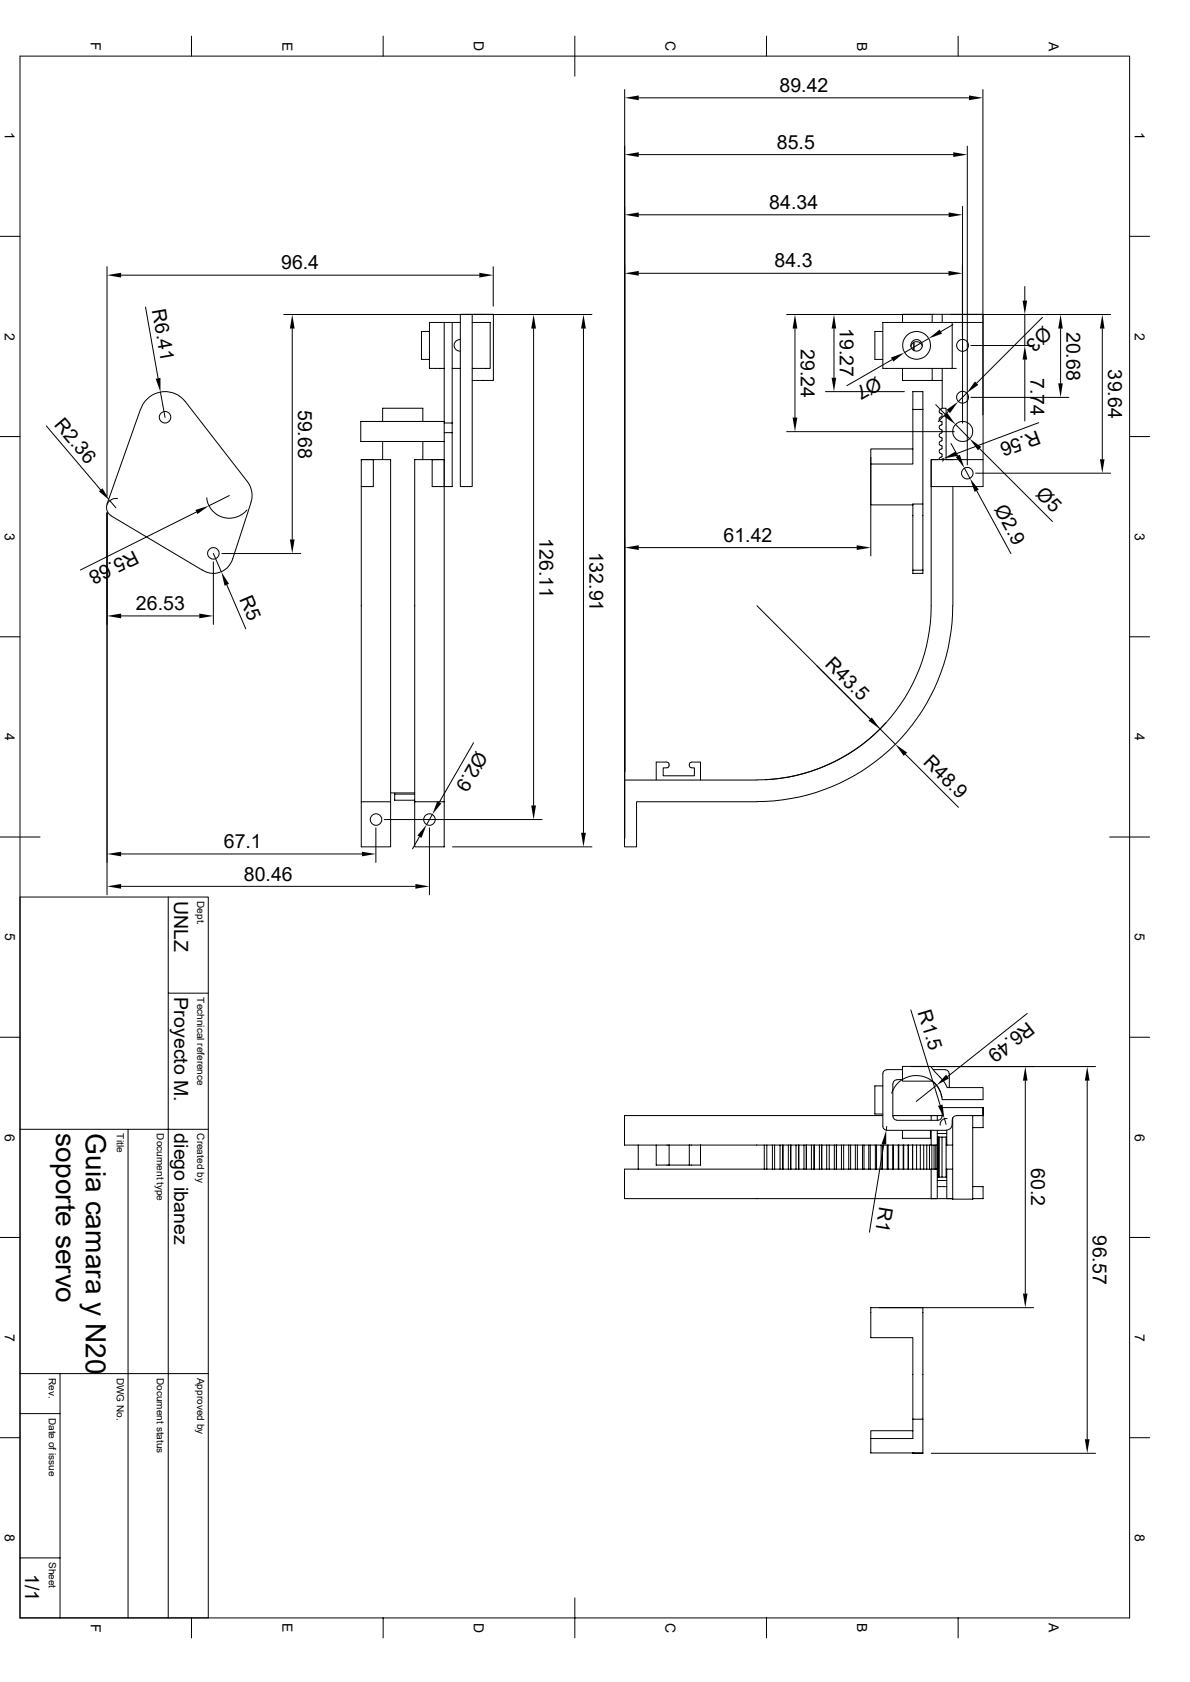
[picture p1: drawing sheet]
<svg xmlns="http://www.w3.org/2000/svg" width="297mm" height="420mm" viewBox="0 0 297 420" stroke-linecap="round" stroke-linejoin="round" font-family="sans-serif">
<g fill="none" stroke="#000" stroke-width=".25">
<path d="M5 14h276.9v390h-276.9zM47.8 9v5M95.6 9v5M143.5 9v10M191.3 9v5M239.1 9v5M155.9 22.4v186.9M159.4 24.4h82.5M159.4 38.6h78.5M241.4 36.5v79.6M245.3 22.4v81.1M0 59h5"/>
<path d="M159.4 53.6h77.4M240.2 51.5v54.2M281.9 59h5M26.7 66.6v57.2M30.2 68.7h89.4M36.3 76.7l3.2 17.7M70.8 78.5h76.9M114.9 78.5h3v43h-3zM117.9 78.5h5.2v16.5h-5.2M123.1 66.6v9.9M159.4 68.2h77.3M196.3 78.5h36.7"/>
<path d="M232.7 78.5h2.5M232.7 78.5h-7.4v2M232.7 78.5v2M237.2 78.5h40M255.8 71.5v3.6M255.8 78.5v7.8M260.2 79.2l-16.4 16.5M40 97.9l1.2 6.3M72.9 82v52.7M107.2 82.8h-2v6.9h2M110.9 80.5h-3.7v11.5h3.7M110.9 80.5v41"/>
<path d="M110.9 80.5h2v41h-5v-6.7h3v6.7M112.9 80.5h2M112.9 92h2M114.9 84.8a1.44 1.44 0 0 0-1.6 1.4 1.44 1.44 0 0 0 1.6 1.5M117.9 80.5h4.4v11.5h-4.4M133.2 82v119.1M145.6 82v125.9M198.4 82v22.3M206 97.8h19.7M208.2 82v12.3M220.3 80.5h17.4v11.5h-17.4zM220.3 82.8h-1.9v6.9h1.9"/>
<path d="M222.7 89.8l-11.3 6.5M225.3 92v3h9.9M228.1 85.5v2M230.2 86.4a1.44 1.44 0 0 0-1.5-1.1 1.44 1.44 0 0 0-1.4 1.3M231.8 84.5l-6.1 3.6M232.7 92v3M235.2 80.5v-2h10.2v2M235.2 92v9.9M237.7 80.5h7.7v34.3M237.7 92h1M237.8 81.1l-3 1.7M241.3 98.2l-2.2 2.1"/>
<path d="M242.3 86.3h15.6M242.3 99.2h24.5M255.8 89.8v15.3M264.7 82v13.7M275.1 82v32.7M0 109h5M11.6 106.3l13.5 16M90.2 114.8h3v6.7h-3zM90.2 114.8h7.3v85.4h-7.3M95.5 105.2v-3.3h10v3.3M95.5 110.2v4.6M105.5 110.2v4.6"/>
<path d="M110.9 105.2h-20.9v5h20.9M110.9 105.6h2M110.9 108h2M110.9 114.8h-7.4v85.4M196.3 107.8h41.9M217.3 114.2v24.6M227.8 102.2v13.7h-10.5v-3.8h10.5M227.8 102.2v-4.4h2.5v4.4M227.8 102.2h2.5M230.3 102.2v23.7M232.4 114.8h13v6.7h-13zM233.6 101l2.4 2.5"/>
<path d="M234 114.8h-1.6v36.5a43.5 43.5 0 0 1-43.5 43.4M234.7 103.2a.78 .78 0 0 1 .4-1.3h1v12.9M234.7 103.2l.4 .2v.6a.68 .68 0 0 0-.7 .7 .68 .68 0 0 0 .7 .7l-.1 .7M235 106.1a.57 .57 0 0 0-.6 .6 .57 .57 0 0 0 .6 .6M235 107.3l.1 .1-.1 .7M235 108.1a.57 .57 0 0 0-.6 .6 .57 .57 0 0 0 .6 .6M235 109.3l.1 .1-.1 .7M235 110.1a.57 .57 0 0 0-.6 .6 .57 .57 0 0 0 .6 .6M235 111.3l.1 .7a.7 .7 0 0 0-.7 .7 .7 .7 0 0 0 .7 .7l-.1 .7M235 114.1l-.6 .3v.4M235.4 114.5l.1 .4-.3 .2M235.5 114.5l-.6 .2"/>
<path d="M236.3 114.8h1.5M236.7 102.7l-2.5 2.5M237.4 110.7l1.7 3.1M238.5 106l3.5 3.6M240.7 116.9l1.4 2.6M243.5 118.2h33.7M244.5 112l18.2 18.2M259.2 105.5l-20.5 7.8M281.9 109h5M26.7 128v95.4M26.8 125.9a2.31 2.31 0 0 0 .9 2.8M27.4 125l1.5 1.8"/>
<path d="M27.7 128.8l22.8 13.6M29.3 124.5a2.4 2.4 0 0 0-2.5 1.4M49 127.8l-28.9 14.5M51.6 124.3a5.7 5.7 0 0 0 4 4.9 5.7 5.7 0 0 0 6-1.9M53.3 138.2l1.9 4.6M55.4 138.2h19.7M57.2 123.7l-5 2.6M58.1 139.5a5 5 0 0 1-7.6 2.8M62.6 125.4a5.6 5.6 0 0 0-.9-5.2l-15.5-20a6.4 6.4 0 0 0-11.1 2l-8.4 23.7M62.7 125.5l-4.6 14M90.2 121.5v78.7M110.9 121.5v90h-7.4v-11.3"/>
<path d="M159.4 136.7h54.4M217.3 126.1h10.5M227.8 126.1v-.2h2.5v16.5M227.8 126.1v16.3h2.5M237.8 121.5v29.8M243.8 122.5l8.5 15.7M0 159h5M30.2 153.8h19.5M53.3 140.3v15.6M56.6 146l4.7 11M188.9 151.3l34.6 34.5M227.8 142.4v.8h2.5v-.8"/>
<path d="M237.8 151.3a48.9 48.9 0 0 1-48.9 48.9h-30v11.3h-3v-16.7h33M281.9 159h5M203.9 166.3l13.3 13.3M97.5 198h6M98.5 198v.3M103.5 198.3h-5v1.5h5M118.2 185.5l-8.6 14.8M166.5 191.7h-1v2h7.8v-2h-.7M166.5 191.7a.71 .71 0 0 0 .5-.7 .71 .71 0 0 0-.5-.7h-2.7v4.5M172 190.8v.4M172.1 190.8l.1-.3 .4-.2h2.2v4.5M172.1 191.2l.1 .4 .4 .1"/>
<path d="M221.1 180.5a43.4 43.4 0 0 1-30 14.2M226 188.3l13.2 13.3M0 209h10M30.2 213.2h60.1M90.2 200.2v11.3h7.3v-11.3M93.8 206.7v8.6M95.9 204.6h39.4M103.5 200.2h7.4M104.7 208.9l-1.7 3.1M107.2 206.7v16.7M107.9 203.4l-1.4 2.5M112.9 211.5h34.8"/>
<path d="M276.9 209h10M5 224h47v180M30.2 221.3h73.5M42 224v180M0 259h5M42 248h10M227.3 252.2l7.4 23.8M256.4 253.1l-19.9 15.7M281.9 259h5M220.3 271.1h-1.9v7.1h1.9M220.3 278.6h-64.4v7.3h7.9M221.3 267.1l-.7 .3-.3 .7v13.1l.3 .7 .7 .3h14.9a1.52 1.52 0 0 0 1.5-1.5 2.01 2.01 0 0 1 .3-1.8l.7-.3"/>
<path d="M221.3 267.1h4M222.8 278.6h11.1v1.1M222.8 270.6v8.1M222.9 278.7l.3 .7 .7 .3h10.2l.7-.3 .3-.7M223.9 269.6l-.7 .3-.3 .7M223.9 269.6h1.4M227.4 266.3h46M232.7 269.8v.2h-7.4v-3.7h7l3.3 3.8 .8 1.5h9v3h-10.2a6.5 6.5 0 0 0-2.6-4.7M232.9 267.1h3M233.8 271l-5.1 4M234.8 272.8a6.5 6.5 0 0 0-6.2-4.2 6.5 6.5 0 0 0-6.1 4.4M234.9 273.2l.2 .7"/>
<path d="M235.2 278.6h-2.8v1.1M235.7 279.3l.4 1.5M235.9 267.1l.5 .2 .5 .8v3.5M236.4 279.3a1.5 1.5 0 0 0-1.7 1.7M237.8 279.1v20.3h5v-20.8h2.6v3h-2.6M238.7 278.6h6.7M245.4 278.6v-2h-10.2v2.1M245.4 276.6v2M255.9 269.8v53.2M271.4 269.8v89.6M5 282h47M32 282v122"/>
<path d="M159.3 285.9v6M167 285.9h-3.2v5h3.2M167 285.9v5M167 285.9h5M167 290.9h5M172 285.9h60.4M172 285.9v5M174.8 285.9v5h-2.8M190.8 285.9v6M191.4 285.9v6M192.8 285.9v6M193.3 285.9v6"/>
<path d="M194.7 285.9v6M195.4 285.9v6M196.8 285.9v6M197.3 285.9v6M197.4 285.9v6M198.7 285.9v6M199.3 285.9v6M200.7 285.9v6M201.2 285.9v6M201.3 285.9v6M202.5 285.9v6M203.2 285.9v6"/>
<path d="M204.5 285.9v6M205.1 285.9v6M206.3 285.9v6M207 285.9v6M208.2 285.9v6M208.7 285.9v6M208.8 285.9v6M210 285.9v6M210.6 285.9v6M211.8 285.9v6M212.3 285.9v6M213.5 285.9v6"/>
<path d="M214 285.9v6M215.3 285.9v6M215.6 285.9v6M216.8 285.9v6M217.2 285.9v6M218.5 285.9v6M218.8 285.9v6M219.9 285.9v6M220.3 285.9v6M220.6 285.7l-3.6 22M221.3 281.3l-.1 .9M221.4 285.9v6"/>
<path d="M221.7 285.9v6M222.8 285.9v6M223 285.9v6M224.2 285.9v6M224.3 285.9v6M225.3 282.2v2h6.9v-2M225.4 285.9v6M225.6 285.9v6M226.7 285.9v6M227.8 285.9v6M228.8 285.9v6M229.7 285.9v6"/>
<path d="M230.5 285.9v6M231.3 285.9v6M232 285.9v6M232.4 299.3h-76.5v-7.4h78v7.4M232.4 282.2v3.7M232.4 291.9v7.4M232.4 299.3h5.4M232.6 285.9v6M233.1 285.9v6M233.6 285.9v6M233.9 285.9v6M233.9 283.9h2.2v10h-2.2"/>
<path d="M233.9 283h2.4M233.9 282.2v3.7h-1.5M233.9 294.8h2.4M233.9 296.3h2.4M234.1 283.9v10M234.3 283.9v10M234.4 283.9v10M235.1 283.9v10M236.1 285.9h.2M236.1 291.9h.2v7.4M236.3 282.2v3.7M236.3 285.9h1.5"/>
<path d="M236.3 291.9h1.5M242.8 296.3h2.6v3h-2.6M0 309h5M281.9 309h5M230.3 326.5v27.9M258 326.5h-40.7v7.5h10.5v20.4M0 359h5M5 353h10M5 343h47M15 343v61M217.3 359.2v3.6h10.5M227.8 354.4v4.8h-10.5v-1.9h10.5"/>
<path d="M227.8 354.4h2.5M230.3 354.4v8.4M281.9 359h5M227.8 362.8h2.5v.1h-2.5zM232.5 362.9h40.9M5 389h10M143.5 399v10M47.8 404v5M95.6 404v5M191.3 404v5M239.1 404v5"/>
<circle cx="228.8" cy="86.2" r="1.43"/>
<circle cx="228.8" cy="86.2" r="3.5"/>
<circle cx="240.2" cy="99.2" r="1.49"/>
<circle cx="240.2" cy="86.2" r="1.49"/>
<circle cx="41.2" cy="104.2" r="1.43"/>
<circle cx="240.3" cy="107.7" r="2.51"/>
<circle cx="241.4" cy="118.2" r="1.43"/>
<circle cx="53.3" cy="138.2" r="1.43"/>
<circle cx="93.9" cy="204.7" r="1.43"/>
<circle cx="107.2" cy="204.7" r="1.43"/>
</g>
<g fill="#000">
<path d="M155.9 24.4l3.5-.6v1.2zM155.9 38.6l3.5-.6v1.2zM237.9 38l3.5 .6-3.5 .6zM241.9 23.8l3.4 .6-3.4 .6zM155.9 53.6l3.5-.6v1.2zM236.8 53l3.4 .6-3.4 .6zM26.7 68.7l3.5-.6v1.2zM119.6 68.1l3.5 .6-3.5 .6zM155.9 68.2l3.5-.6v1.2zM236.7 67.6l3.5 .6-3.5 .6zM255.2 75.1h1.2l-.6 3.4zM38.9 94.6l1.1-.2v3.5z"/>
<path d="M72.9 78.5l.6 3.5h-1.2zM133.2 78.5l.6 3.5h-1.2zM145.6 78.5l.6 3.5h-1.2zM198.4 78.5l.6 3.5h-1.2zM208.2 78.5l.5 3.5h-1.1zM207.6 94.3h1.1l-.5 3.5zM222.4 89.3l3.3-1.2-2.7 2.2zM231.8 84.5l2.7-2.2 .6 1zM243.3 95.2l.9 .9-2.9 2.1zM255.8 86.3l.6 3.5h-1.2zM264.7 78.5l.6 3.5h-1.2zM264.1 95.7h1.2l-.6 3.5z"/>
<path d="M275.1 78.5l.6 3.5h-1.2zM197.8 104.3h1.2l-.6 3.5zM235.6 103.9l.8-.8 2.1 2.9zM236.3 102.3l2.8-2-2 2.9zM235.5 114.5l3-1.8 .4 1.1zM238.5 114.1l1.1-.6 1.1 3.4zM242 109.6l2.9 2-.8 .8zM274.5 114.7h1.2l-.6 3.5zM24.7 122.7l.9-.8 1.8 3.1zM48.8 127.3l3.4-1-2.9 2.1zM72.3 134.7h1.2l-.6 3.5zM155.9 136.7l3.5-.6v1.2z"/>
<path d="M213.8 136.1l3.5 .6-3.5 .6zM242.1 119.5l2.2 2.8-1.1 .5zM26.7 153.8l3.5-.6v1.2zM49.7 153.2l3.6 .6-3.6 .6zM55.2 142.8l1.9 3-1.1 .5zM216.8 180l.8-.8 2.1 2.8zM223.5 185.8l2.9 2.1-.8 .8zM26.7 213.2l3.5-.5v1.1zM90.3 212.7l3.5 .5-3.5 .6zM106.5 205.9l-1.3 3.3-1-.6zM109.1 200.1l1.1 .5-2.3 2.8zM132.6 201.1h1.2l-.6 3.5z"/>
<path d="M145 207.9h1.2l-.6 3.6zM26.7 221.3l3.5-.6v1.2zM103.7 220.7l3.5 .6-3.5 .6zM234.1 276.1l1.1-.3 .5 3.5zM236.1 268.4l.8 .9-3.1 1.7zM255.9 266.3l.6 3.5h-1.2zM271.4 266.3l.5 3.5h-1.1zM221.2 282.2v3.6l-1.2-.2zM255.3 323h1.2l-.6 3.5zM270.8 359.4h1.1l-.5 3.5z"/>
</g>
<g font-size="7">
<text x="14" y="283" transform="rotate(90 14 283)">soporte servo</text>
<text x="21.5" y="283" transform="rotate(90 21.5 283)">Guia camara y N20</text>
</g>
<g font-size="4.9">
<text x="194.5" y="23">89.42</text>
<text x="193.9" y="37.2">85.5</text>
<text x="192" y="52.2">84.34</text>
<text x="70.2" y="67.2">96.4</text>
<text x="193.3" y="66.8">84.3</text>
<text x="37.9" y="77.4" transform="rotate(80 37.9 77.4)">R6.41</text>
<text x="209.6" y="81.9" transform="rotate(90 209.6 81.9)">19.27</text>
<text x="260.4" y="81.2" transform="rotate(135 260.4 81.2)">Ø3</text>
<text x="266.1" y="82.8" transform="rotate(90 266.1 82.8)">20.68</text>
<text x="199.9" y="87.1" transform="rotate(90 199.9 87.1)">29.24</text>
<text x="218.8" y="93.8" transform="rotate(150 218.8 93.8)">Ø7</text>
<text x="257.2" y="94.4" transform="rotate(90 257.2 94.4)">7.74</text>
<text x="276.6" y="92.2" transform="rotate(90 276.6 92.2)">39.64</text>
<text x="13.3" y="106.2" transform="rotate(50 13.3 106.2)">R2.36</text>
<text x="74.4" y="102.3" transform="rotate(90 74.4 102.3)">59.68</text>
<text x="258.8" y="107.3" transform="rotate(159 258.8 107.3)">R.56</text>
<text x="258.3" y="123.7" transform="rotate(45 258.3 123.7)">Ø5</text>
<text x="248" y="127.1" transform="rotate(61 248 127.1)">Ø2.9</text>
<text x="33.5" y="137.2" transform="rotate(153 33.5 137.2)">R5.68</text>
<text x="134.7" y="134.3" transform="rotate(90 134.7 134.3)">126.11</text>
<text x="147.1" y="137.7" transform="rotate(90 147.1 137.7)">132.91</text>
<text x="180.5" y="135.3">61.42</text>
<text x="59.7" y="149.6" transform="rotate(67 59.7 149.6)">R5</text>
<text x="33.9" y="152.3">26.53</text>
<text x="205.7" y="166" transform="rotate(45 205.7 166)">R43.5</text>
<text x="119" y="187.3" transform="rotate(120 119 187.3)">Ø2.9</text>
<text x="230.2" y="190.5" transform="rotate(45 230.2 190.5)">R48.9</text>
<text x="55.9" y="211.8">67.1</text>
<text x="60.8" y="219.9">80.46</text>
<text x="43.5" y="225" transform="rotate(90 43.5 225)">UNLZ</text>
<text x="43.5" y="249" transform="rotate(90 43.5 249)">Proyecto M.</text>
<text x="229" y="252.7" transform="rotate(73 229 252.7)">R1.5</text>
<text x="256.5" y="254.8" transform="rotate(142 256.5 254.8)">R6.49</text>
<text x="43.5" y="283" transform="rotate(90 43.5 283)">diego ibanez</text>
<text x="257.3" y="291.7" transform="rotate(90 257.3 291.7)">60.2</text>
<text x="219.5" y="301.2" transform="rotate(99 219.5 301.2)">R1</text>
<text x="272.8" y="308.5" transform="rotate(90 272.8 308.5)">96.57</text>
<text x="6.3" y="393.1" transform="rotate(90 6.3 393.1)">1/1</text>
</g>
<g font-size="3.5">
<text x="22.6" y="10.5" transform="rotate(90 22.6 10.5)">F</text>
<text x="70.5" y="10.4" transform="rotate(90 70.5 10.4)">E</text>
<text x="118.3" y="10.2" transform="rotate(90 118.3 10.2)">D</text>
<text x="166.1" y="10.2" transform="rotate(90 166.1 10.2)">C</text>
<text x="214" y="10.4" transform="rotate(90 214 10.4)">B</text>
<text x="261.8" y="10.4" transform="rotate(90 261.8 10.4)">A</text>
<text x="1.2" y="33.1" transform="rotate(90 1.2 33.1)">1</text>
<text x="283.2" y="33.1" transform="rotate(90 283.2 33.1)">1</text>
<text x="1.2" y="83" transform="rotate(90 1.2 83)">2</text>
<text x="283.2" y="83.1" transform="rotate(90 283.2 83.1)">2</text>
<text x="1.2" y="133" transform="rotate(90 1.2 133)">3</text>
<text x="283.2" y="133" transform="rotate(90 283.2 133)">3</text>
<text x="1.2" y="183.1" transform="rotate(90 1.2 183.1)">4</text>
<text x="283.2" y="183.1" transform="rotate(90 283.2 183.1)">4</text>
<text x="1.3" y="233" transform="rotate(90 1.3 233)">5</text>
<text x="283.3" y="233" transform="rotate(90 283.3 233)">5</text>
<text x="1.2" y="283" transform="rotate(90 1.2 283)">6</text>
<text x="283.2" y="283" transform="rotate(90 283.2 283)">6</text>
<text x="1.2" y="333" transform="rotate(90 1.2 333)">7</text>
<text x="283.2" y="333" transform="rotate(90 283.2 333)">7</text>
<text x="1.2" y="383" transform="rotate(90 1.2 383)">8</text>
<text x="283.2" y="383" transform="rotate(90 283.2 383)">8</text>
<text x="22.6" y="405.4" transform="rotate(90 22.6 405.4)">F</text>
<text x="70.5" y="405.3" transform="rotate(90 70.5 405.3)">E</text>
<text x="118.3" y="405.2" transform="rotate(90 118.3 405.2)">D</text>
<text x="166.1" y="405.2" transform="rotate(90 166.1 405.2)">C</text>
<text x="214" y="405.3" transform="rotate(90 214 405.3)">B</text>
<text x="261.8" y="405.3" transform="rotate(90 261.8 405.3)">A</text>
</g>
<g font-size="2.5">
<text x="49.2" y="225" transform="rotate(90 49.2 225)">Dept.</text>
<text x="49.2" y="249" transform="rotate(90 49.2 249)">Technical reference</text>
<text x="29.2" y="283" transform="rotate(90 29.2 283)">Title</text>
<text x="39.2" y="283" transform="rotate(90 39.2 283)">Document type</text>
<text x="49.2" y="283" transform="rotate(90 49.2 283)">Created by</text>
<text x="12.2" y="344" transform="rotate(90 12.2 344)">Rev.</text>
<text x="29.2" y="344" transform="rotate(90 29.2 344)">DWG No.</text>
<text x="39.2" y="344" transform="rotate(90 39.2 344)">Document status</text>
<text x="49.2" y="344" transform="rotate(90 49.2 344)">Approved by</text>
<text x="12.2" y="354" transform="rotate(90 12.2 354)">Date of issue</text>
<text x="12.2" y="390" transform="rotate(90 12.2 390)">Sheet</text>
</g>
</svg>
